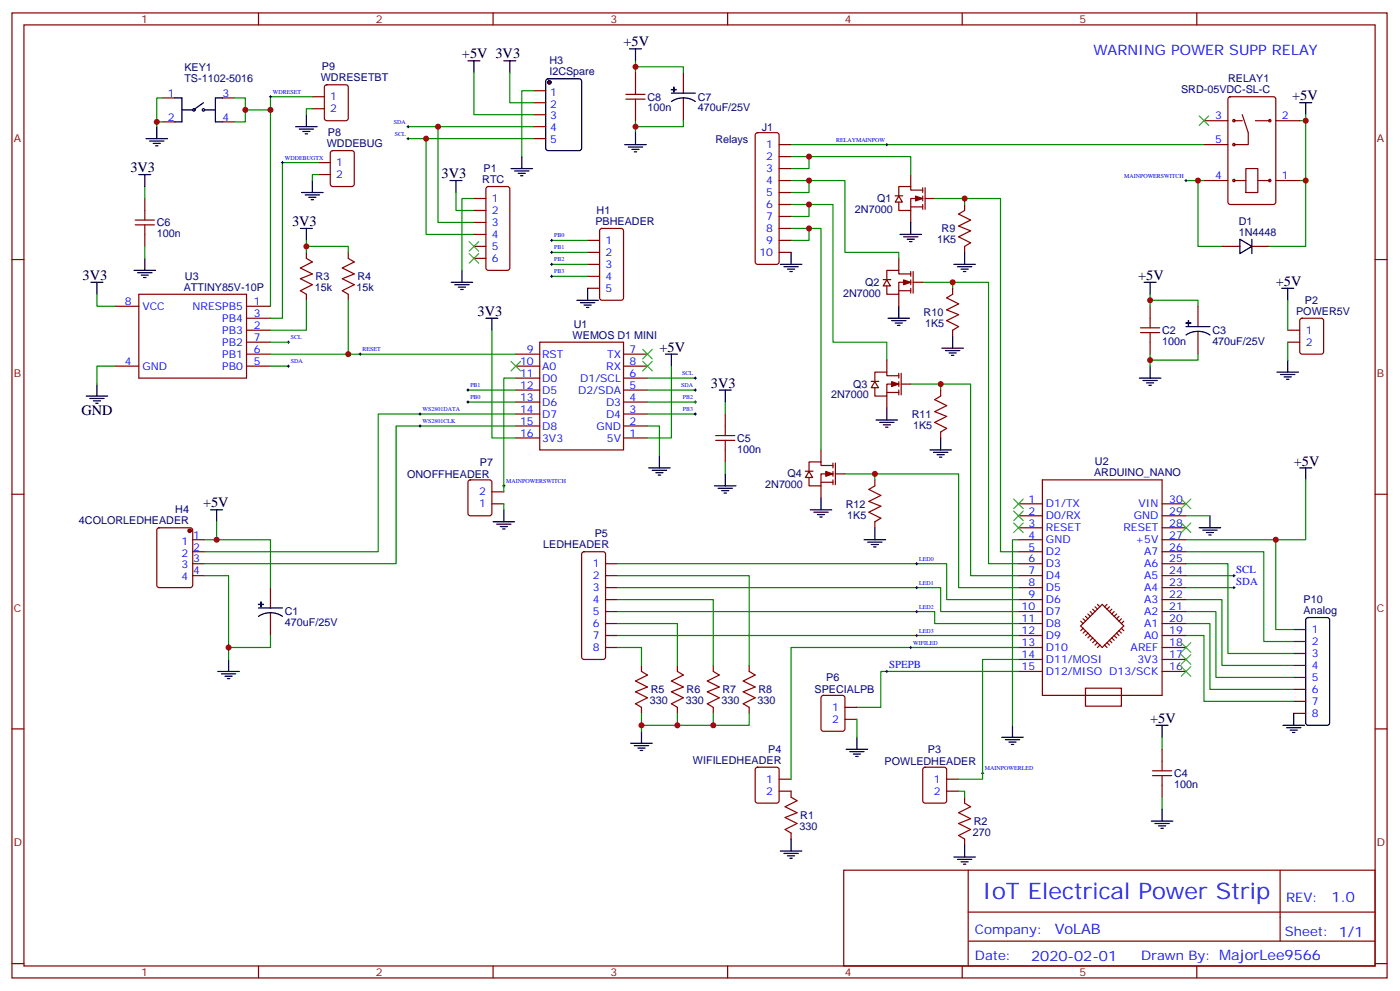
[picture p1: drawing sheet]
<svg xmlns="http://www.w3.org/2000/svg" width="413mm" height="292mm" viewBox="0 0 413 292" stroke-linecap="round" stroke-linejoin="round" font-family="sans-serif">
<g fill="none" stroke="#870000" stroke-width=".35">
<path d="M92.1 28.5h3.5M92.1 32h3.5M95.8 25.2l.5-.2h5.7l.6 .4 .1 9.5-.5 .6-5.9 .1-.6-.5-.1-9.4zM222.8 39.3l.5-.2h5.7l.5 .2 .2 .5v37.4l-.3 .5-.4 .2h-5.7l-.5-.2-.2-.5v-37.4zM354.9 35.6h7M362.2 28.7l.5-.2h12.7l.6 .4 .1 30.6-.5 .7-12.9 .1-.7-.5-.1-30.6zM363.7 35.6h2.5M366.2 33.8l1.7 5.3v3.5h-4.2M370.1 35.6h4.2M376.1 35.6h7M93.8 47.9h3.6M93.8 51.4h3.6"/>
<path d="M97.6 44.6l.5-.2h5.6l.7 .4v9.5l-.4 .6-5.9 .1-.7-.5v-9.4zM139.7 58.5h3.5M143.5 55.2l.4-.2h5.7l.6 .4 .1 23.6-.5 .6-5.9 .1-.6-.5-.1-23.5zM229.7 42.6h3.5M229.7 46.1h3.5M229.7 49.7h3.5M229.7 53.2h3.5M229.7 56.7h3.5M263.9 57.7h2.2M264.9 57.8l1.1 1.7h-2.1zM268.5 51.4v3.6M272 56h-3.5v-1h-3.6v2.8"/>
<path d="M272 58.5h-3.5v3.5h-3.6v-2.5M272 55.3v1.4M272 57.8v1.4M272.7 58.5h2.8M272.7 55.3v6.4M354.9 42.6h7M354.9 53.2h7M363.7 53.2h3.5M367.2 49.7h3.6v7h-3.6zM370.8 53.2h3.5M376.1 53.2h7M90.3 74.4v1.7l1.8 1.1-3.6 1.8 3.6 1.7-3.6 1.4 3.6 1.8-3.6 1.8 1.8 1v1.8"/>
<path d="M102.7 74.4v1.7l1.7 1.1-3.5 1.8 3.5 1.7-3.5 1.4 3.5 1.8-3.5 1.8 1.8 1v1.8M139.7 62h3.5M139.7 65.5h3.5M139.7 69.1h3.5M139.7 72.6h3.5M139.7 76.1h3.5M173.2 70.8h3.5M173.2 74.4h3.5M173.2 77.9h3.5M177 67.5l.4-.2h5.7l.6 .4 .1 20.1-.5 .6-5.9 .1-.6-.5-.1-20zM229.7 60.3h3.5M229.7 63.8h3.5"/>
<path d="M229.7 67.3h3.5M229.7 70.8h3.5M229.7 74.4h3.5M264.9 76.1v3.6M268.5 61h3.5M268.5 62v3.5M272 60.3v1.4M284.3 60.3v1.7l-1.7 1.1 3.5 1.7-3.5 1.8 3.5 1.4-3.5 1.8 3.5 1.7-1.8 1.1v1.8M33.9 90.2h7M40.9 86.7h31.8v24.7h-31.8zM72.7 97.3h7M72.7 93.8h7"/>
<path d="M72.7 90.2h7M173.2 81.4h3.5M173.2 84.9h3.5M260.3 82.4h2.3M261.4 82.5l1.1 1.7h-2.2zM264.9 85.7h3.6M264.9 86.7v3.5M268.5 80.7h-3.6v-1h-3.5v2.8M268.5 83.2h-3.6v3.5h-3.5v-2.5M268.5 80v1.4M268.5 82.5v1.4M268.5 84.9v1.5"/>
<path d="M269.2 80v6.4M269.2 83.2h2.8M280.8 84.9v1.8l-1.8 1.1 3.6 1.7-3.6 1.8 3.6 1.4-3.6 1.8 3.6 1.7-1.8 1.1v1.8M336.2 98h5.6M336.2 96.6h5.6M339 90.2v6.4M339 98v6.4M379.6 97.3h3.5M383.4 94l.4-.2h5.7l.6 .4 .1 9.4-.5 .7-5.9 .1-.6-.5-.1-9.4zM33.9 107.9h7M72.7 104.4h7M72.7 107.9h7"/>
<path d="M72.7 100.8h7M152 104.4h7.1M152 107.9h7.1M152 111.4h7.1M152 114.9h7.1M152 118.5h7.1M159.1 100.8h24.7v31.8h-24.7zM183.8 104.4h7.1M183.8 107.9h7.1M183.8 111.4h7.1M183.8 114.9h7.1M183.8 118.5h7.1"/>
<path d="M256.8 112.4h2.3M257.9 112.5l1 1.7h-2.1zM261.4 115.6h3.5M261.4 106.1v3.5M261.4 116.7v3.5M264.9 110.7h-3.5v-1.1h-3.5v2.9M264.9 113.2h-3.5v3.5h-3.5v-2.5M264.9 110v1.4M264.9 112.5v1.4M264.9 114.9v1.4M265.6 110v6.3M265.6 113.2h2.9"/>
<path d="M277.3 114.9v1.8l-1.8 1.1 3.5 1.7-3.5 1.8 3.5 1.4-3.5 1.8 3.5 1.7-1.7 1.1v1.7M379.6 100.8h3.5M152 129h7.1M152 125.5h7.1M152 122h7.1M183.8 129h7.1M183.8 125.5h7.1M183.8 122h7.1M237.4 138.8h2.3M238.5 138.9l1 1.8h-2.1zM242 132.6v3.5M245.5 137.2h-3.5v-1.1h-3.5v2.8"/>
<path d="M245.5 139.6h-3.5v3.6h-3.5v-2.5M245.5 136.5v1.4M245.5 138.9v1.4M246.2 136.5v6.3M246.2 139.6h2.9M46.4 155.7l.5-.2h9.2l.6 .4 .1 16.5-.5 .7h-9.4l-.6-.4-.1-16.5zM56.8 159h3.5M138.2 141.6l.4-.2h5.7l.6 .4 .1 9.5-.5 .6-5.9 .1-.6-.5-.1-9.4zM145 148.4h3.5M145 144.9h3.5M242 142.1h3.5M242 143.2v3.5"/>
<path d="M245.5 141.4v1.4M257.9 141.4v1.8l-1.8 1 3.5 1.8-3.5 1.7 3.5 1.5-3.5 1.7 3.5 1.8-1.7 1v1.8M300.2 159h7.1M300.2 155.5h7.1M300.2 152h7.1M300.2 148.4h7.1M307.3 141.4h35.2v63.5h-35.2zM342.5 159h7.1M342.5 155.5h7.1M342.5 152h7.1M342.5 148.4h7.1M56.8 169.6h3.5"/>
<path d="M56.8 166.1h3.5M56.8 162.6h3.5M171.7 162.8l.5-.2h5.6l.5 .2 .2 .5v30.3l-.2 .5-.5 .2h-5.6l-.5-.2-.3-.5v-30.3zM178.5 176.7h3.5M178.5 173.1h3.5M178.5 169.6h3.5M178.5 166.1h3.5M300.2 176.7h7.1M300.2 173.1h7.1M300.2 169.6h7.1M300.2 166.1h7.1M300.2 162.6h7.1"/>
<path d="M322.1 179.5l.7 .7M322.8 178.8l.7 .7M323.5 178.1l.7 .7M326.3 178.1l-.7 .7M327 178.8l-.7 .7M327.7 179.5l-.7 .7M342.5 176.7h7.1M342.5 173.1h7.1M342.5 169.6h7.1M342.5 166.1h7.1M342.5 162.6h7.1M178.5 190.8h3.5"/>
<path d="M178.5 187.3h3.5M178.5 183.7h3.5M178.5 180.2h3.5M189.1 196.1v1.7l1.8 1.1-3.6 1.8 3.6 1.7-3.6 1.4 3.6 1.8-3.6 1.8 1.8 1v1.8M199.7 196.1v1.7l1.7 1.1-3.5 1.8 3.5 1.7-3.5 1.4 3.5 1.8-3.5 1.8 1.8 1v1.8M210.3 196.1v1.7l1.7 1.1-3.5 1.8 3.5 1.7-3.5 1.4 3.5 1.8-3.5 1.8 1.8 1v1.8M220.8 196.1v1.7l1.8 1.1-3.5 1.8 3.5 1.7-3.5 1.4 3.5 1.8-3.5 1.8 1.7 1v1.8M300.2 194.3h7.1M300.2 190.8h7.1M300.2 187.3h7.1M300.2 183.7h7.1M300.2 180.2h7.1"/>
<path d="M300.2 197.8h7.1M318.6 184.4l6.3-6.3 6.4 6.3-6.4 6.4zM318.6 183l.7 .7M319.3 182.3l.7 .7M319.3 185.1l-.7 .7M320 181.6l.7 .7M320 185.8l-.7 .7M320.7 180.9l.7 .7M320.7 186.5l-.7 .8M321.4 180.2l.7 .7M321.4 187.3l-.7 .7M322.1 188l-.7 .7"/>
<path d="M322.8 188.7l-.7 .7M323.5 189.4l-.7 .7M324.2 190.1l-.7 .7M325.6 190.1l.7 .7M326.3 189.4l.7 .7M327 188.7l.7 .7M327.7 188l.7 .7M328.4 187.3l.7 .7M328.4 180.2l-.7 .7M329.1 186.5l.7 .8M329.1 180.9l-.7 .7M329.8 185.8l.8 .7"/>
<path d="M329.8 181.6l-.7 .7M330.6 185.1l.7 .7M330.6 182.3l-.8 .7M331.3 183l-.7 .7M342.5 194.3h7.1M342.5 190.8h7.1M342.5 187.3h7.1M342.5 183.7h7.1M342.5 180.2h7.1M342.5 197.8h7.1M242.2 205.1l.5-.2h5.7l.6 .4 .1 9.5-.5 .6-5.9 .1-.6-.5-.1-9.4zM249.1 208.4h3.5"/>
<path d="M249.1 211.9h3.5M320 202.8h10.6v5.3h-10.6zM222.8 226.3l.5-.2h5.7l.6 .4 .1 9.4-.5 .7h-5.9l-.6-.4-.1-9.4zM229.7 229.6h3.5M229.7 233.1h3.5v1.8l1.7 1-3.5 1.8 3.5 1.8-3.5 1.4 3.5 1.7-3.5 1.8 1.8 1.1v1.7M272.2 226.3l.5-.2h5.6l.7 .4v9.4l-.4 .7h-5.9l-.7-.4v-9.4zM279 229.6h3.6M279 233.1h3.6M284.3 234.9v1.7l1.8 1.1-3.5 1.8 3.5 1.7-3.5 1.4 3.5 1.8-3.5 1.8 1.7 1v1.8"/>
<circle cx="363.7" cy="35.6" r=".35"/>
<circle cx="374.3" cy="35.6" r=".35"/>
<circle cx="363.7" cy="53.2" r=".35"/>
<circle cx="363.7" cy="42.6" r=".35"/>
<circle cx="374.3" cy="53.2" r=".35"/>
</g>
<g fill="none" stroke="#000" stroke-width=".35">
<path d="M137.9 17.9h3.6M139.7 17.9v3.5M87.1 37.3h6.4M88.2 38h4.2M89.3 38.7h2.1M90 39.4h.7M90.3 33.8v3.5M161.1 23.4l.5-.2h9.1l.7 .4v20.1l-.4 .6-9.4 .1-.7-.5v-20zM383.1 30.3h3.5M384.9 30.3v3.5M88.9 56.7h6.3M90 57.4h4.2"/>
<path d="M91 58.1h2.1M91.7 58.8h.7M92.1 53.2v3.5M132.6 53.2h3.6M134.4 53.2v3.5M150.6 49.7h6.4M151.7 50.4h4.2M152.8 51.1h2.1M153.5 51.8h.7M153.8 46.1v3.6M88.5 67.3h3.6M90.3 67.3v3.5"/>
<path d="M136.2 79.7v3.5M230 77.9h6.4M231.1 78.6h4.2M232.1 79.3h2.1M233.2 74.4v3.5M265.3 69.1h6.3M266.3 69.8h4.3M267.4 70.5h2.1M268.1 71.2h.7M268.5 65.5v3.6M281.2 77.9h6.3M282.2 78.6h4.3"/>
<path d="M283.3 79.3h2.1M284.3 74.4v3.5M26.8 83.2h3.5M28.6 83.2v3.5M133 83.2h6.3M134.1 83.9h4.2M135.1 84.6h2.1M135.8 85.3h.7M143.2 93.8h3.6M145 93.8v3.5M170 88.5h6.4M171.1 89.2h4.2"/>
<path d="M172.2 89.9h2.1M172.9 90.6h.7M173.2 84.9v3.6M232.8 80h.7M261.8 93.8h6.3M262.8 94.5h4.3M263.9 95.2h2.1M264.6 95.9h.7M264.9 90.2v3.6M280.8 99.1v3.5M284 80h.7M337.3 83.2h3.5"/>
<path d="M339 83.2v3.5M377.8 84.9h3.6M379.6 84.9v3.6M25.4 116.7h6.3M26.5 117.4h4.2M27.5 118.1h2.1M28.2 118.8h.7M28.6 113.2v3.5M196.1 104.4h3.6M197.9 104.4v3.5M277.6 102.6h6.4M278.7 103.3h4.2"/>
<path d="M279.8 104h2.1M280.5 104.7h.7M335.8 111.4h6.4M336.9 112.1h4.2M338 112.8h2.1M338.7 113.5h.7M339 107.9v3.5M376.4 109.6h6.4M377.5 110.3h4.2M378.5 111.1h2.1M379.2 111.8h.7M379.6 106.1v3.5"/>
<path d="M191.2 137.9h6.4M192.3 138.6h4.2M193.3 139.3h2.1M194 140h.7M194.4 134.3v3.6M258.2 123.8h6.4M259.3 124.5h4.2M260.3 125.2h2.2M261.1 125.9h.7M261.4 120.2v3.6M274.1 132.6h6.4M275.2 133.3h4.2"/>
<path d="M276.2 134h2.1M276.9 134.7h.7M277.3 129v3.6M383.1 137.9h3.5M384.9 137.9v3.5M62.1 150.2h3.5M63.9 150.2v3.5M145.3 153.7h6.4M146.4 154.4h4.2M147.5 155.2h2.1M148.2 155.9h.7M148.5 150.2v3.5"/>
<path d="M238.8 150.2h6.4M239.9 150.9h4.2M240.9 151.6h2.2M241.7 152.3h.7M242 146.7v3.5M254.7 159h6.4M255.8 159.7h4.2M257.9 155.5v3.5M353.5 155.5h6.3M354.5 156.2h4.3M355.6 156.9h2.1M356.3 157.6h.7"/>
<path d="M356.7 152v3.5M256.8 160.4h2.1M257.5 161.1h.7M64.2 197.8h6.4M65.3 198.5h4.2M66.3 199.2h2.1M67 200h.7M67.4 194.3v3.5M185.9 219h6.4M187 219.7h4.2M189.1 215.5v3.5M252.6 217.2v3.6"/>
<path d="M295.3 217.2h6.3M296.3 217.9h4.3M297.4 218.7h2.1M298.1 219.4h.7M298.4 213.7v3.5M188 220.4h2.1M188.7 221.1h.7M249.4 220.8h6.4M250.5 221.5h4.2M251.5 222.2h2.1M252.2 222.9h.7M230 250.8h6.4"/>
<path d="M231.1 251.5h4.2M232.1 252.2h2.1M232.8 252.9h.7M233.2 247.2v3.6M281.2 252.5h6.3M282.2 253.2h4.3M283.3 253.9h2.1M284 254.6h.7M284.3 249v3.5"/>
</g>
<g fill="none" stroke="#008700" stroke-width=".35">
<path d="M92.1 32h-1.8v1.8M92.1 28.5h-12.4v61.7M129.1 37.3v28.2h10.6M383.1 35.6h1.8M384.9 33.8v19.4h-1.8M93.8 47.9h-10.5v45.9h-3.6M93.8 51.4h-1.7v1.8M125.6 40.9v28.2h14.1M134.4 56.7v5.3h5.3M139.7 58.5h-3.5v21.2M233.2 46.1h35.3v5.3M233.2 53.2h15.9v21.2h15.8v1.7"/>
<path d="M233.2 42.6h121.7M238.5 46.1v3.6h-5.3M238.5 53.2v3.5h-5.3M275.5 58.5h8.8v1.8M284.3 58.5h10.6v104.1h5.3M349.6 53.2h5.3M90.3 72.6h12.4v1.8M90.3 70.8v3.6M162.6 70.8h10.6M162.6 74.4h10.6M162.6 77.9h10.6M233.2 60.3h12.3v40.5h15.9v5.3"/>
<path d="M233.2 67.3h8.8v65.3M238.5 60.3v3.5h-5.3M238.5 67.3v3.5h-5.3M28.6 86.7v3.5h5.3M90.3 88.5v8.8h-10.6M102.7 88.5v15.9h-23M145 97.3v31.7h7M162.6 81.4h10.6M272 83.2h8.8v1.7M280.8 83.2h10.6v82.9h8.8M339 88.5h14.1v1.7M339 86.7v3.5"/>
<path d="M379.6 88.5v8.8M33.9 107.9h-5.3v5.3M79.7 107.9h5.3M79.7 100.8h5.3M102.7 104.4h49.3M137.9 114.9h14.1M137.9 118.5h14.1M152 111.4h-3.5v33.5M190.9 111.4h14.1M190.9 114.9h14.1M190.9 118.5h14.1M197.9 107.9v21.1h-7"/>
<path d="M268.5 113.2h8.8v1.7M277.3 113.2h8.8v56.4h14.1M339 104.4v3.5M353.1 104.4v1.7h-14.1M379.6 100.8v5.3M152 122h-40.5v40.6h-51.2M152 125.5h-35.2v40.6h-56.5M190.9 125.5h3.5v8.8M190.9 122h14.1M249.1 139.6h8.8v1.8M257.9 139.6h24.7v33.5h17.6M63.9 153.7v5.3h-3.6"/>
<path d="M148.5 148.4v1.8M300.2 159h-1.8v54.7M349.6 152h7.1M384.9 141.4v17.6h-35.3M60.3 169.6h7.1v24.7M182 166.1h97v10.6h21.2M182 173.1h95.3v7.1h22.9M182 176.7h28.3v19.4M182 169.6h38.8v26.5M349.6 169.6h14.1M349.6 173.1h14.1M182 180.2h93.5v3.5h24.7"/>
<path d="M182 190.8h7.1v5.3M182 183.7h17.7v12.4M182 187.3h118.2M300.2 190.8h-67v38.8M300.2 194.3h-10.6v35.3h-7M300.2 197.8h-40.6v10.6h-7M189.1 210.2v5.3M199.7 210.2v3.5M210.3 210.2v3.5M220.8 210.2v3.5h-31.7M252.6 211.9v5.3M282.6 233.1h1.7v1.8"/>
</g>
<g fill="none" stroke="#000" stroke-width=".29">
<path d="M79.4 28.5h.7M79.7 28.2v.7M82.9 47.9h.7M83.3 47.6v.7M261.1 42.6h.7M261.4 42.3v.7M349.2 53.2h.8M349.6 52.8v.8M162.3 70.8h.7M162.3 74.4h.7M162.3 77.9h.7M162.6 70.5v.7"/>
<path d="M162.6 74v.7M162.6 77.5v.7M162.3 81.4h.7M162.6 81.1v.7M84.7 107.9h.7M84.7 100.8h.7M85 100.5v.7M85 107.5v.7M105.8 104.4h.7M106.2 104v.7M137.6 114.9h.7M137.6 118.5h.7"/>
<path d="M137.9 114.6v.7M137.9 118.1v.7M204.6 111.4h.7M204.6 114.9h.7M204.6 118.5h.7M205 111.1v.7M205 114.6v.7M205 118.1v.7M123.5 122h.7M123.5 125.5h.7M123.8 121.6v.7M123.8 125.2v.7"/>
<path d="M204.6 122h.7M205 121.6v.7M148.2 143.2h.7M148.5 142.8v.7M269.9 166.1h.7M269.9 173.1h.7M270.2 165.7v.7M270.2 172.8v.7M270.2 179.8v.8M363.4 173.1h.7M363.4 169.6h.7M363.7 169.3v.7"/>
<path d="M363.7 172.8v.7M261.1 197.8h.7M261.4 197.5v.7M268.1 190.8h.7M268.5 190.4v.7M269.9 180.2h.7M269.9 187.3h.7M270.2 186.9v.7M289.3 227.8h.7M289.6 227.5v.7"/>
</g>
<g fill="#870000" stroke="#870000" stroke-width=".35">
<path d="M269.9 57.8l2.1 .7-2.1 .7z"/>
<path d="M266.3 82.5l2.2 .7-2.2 .7z"/>
<path d="M262.8 112.5l2.1 .7-2.1 .7z"/>
<path d="M243.4 138.9l2.1 .7-2.1 .7z"/>
<circle cx="55.9" cy="156.4" r=".53"/>
</g>
<g fill="none" stroke="#3c3" stroke-width=".35">
<path d="M353.5 34.1l2.8 2.9M356.3 34.1l-2.8 2.9M138.3 71.2l2.8 2.8M138.3 74.7l2.8 2.8M141.1 71.2l-2.8 2.8M141.1 74.7l-2.8 2.8M150.6 106.5l2.9 2.8M153.5 106.5l-2.9 2.8M189.4 102.9l2.9 2.9M189.4 106.5l2.9 2.8M192.3 102.9l-2.9 2.9M192.3 106.5l-2.9 2.8"/>
<path d="M298.8 147l2.8 2.9M298.8 150.6l2.8 2.8M298.8 154.1l2.8 2.8M301.6 147l-2.8 2.9M301.6 150.6l-2.8 2.8M301.6 154.1l-2.8 2.8M348.2 147l2.8 2.9M348.2 154.1l2.8 2.8M351 147l-2.8 2.9M351 154.1l-2.8 2.8M348.2 196.4l2.8 2.8M348.2 189.4l2.8 2.8"/>
<path d="M348.2 192.9l2.8 2.8M351 196.4l-2.8 2.8M351 189.4l-2.8 2.8M351 192.9l-2.8 2.8"/>
</g>
<circle cx="161.9" cy="24.3" r=".53" fill="#870000" stroke="#000" stroke-width=".35"/>
<g fill="none" stroke="#870000" stroke-width=".35">
<path d="M157.3 26.7h3.6M157.3 30.3h3.6M157.3 33.8h3.6M157.3 37.3h3.6M157.3 40.9h3.6M353.1 90.2v6M353.1 97.6v6.8M381.4 185.5h3.5M381.4 189h3.5M381.4 192.5h3.5M381.4 196.1h3.5M381.4 199.6h3.5"/>
<path d="M381.4 203.1h3.5M381.4 206.7h3.5M381.4 210.2h3.5"/>
</g>
<path d="M148.5 17.9h3.5M150.3 17.9v3.5M349.6 98.7a6.4 6.4 0 0 1 7.1 0M349.6 96.2h7.1M385.1 182.2l.5-.2h5.6l.5 .2 .2 .5v30.3l-.2 .5-.5 .2h-5.6l-.5-.2-.2-.5v-30.3zM378.2 213.7h6.3M379.2 214.4h4.3M380.3 215.1h2.1M381 215.8h.7M381.4 210.2v3.5" fill="none" stroke="#000" stroke-width=".35"/>
<path d="M120.3 37.3h37M139.7 21.4v12.4h17.6M150.3 21.4v8.9h7M157.3 26.7h-3.5v19.4M120.3 40.9h37M376.1 159v26.5h5.3M349.6 162.6h22.9v26.4h8.9M349.6 166.1h12.3v26.4h19.5M349.6 176.7h10.6v19.4h21.2M349.6 180.2h8.8v19.4h23M349.6 183.7h7.1v19.4h24.7M349.6 187.3h5.3v19.4h26.5" fill="none" stroke="#008700" stroke-width=".35"/>
<path d="M119.9 37.3h.7M120.3 37v.7M119.9 40.9h.7M120.3 40.5v.7" fill="none" stroke="#000" stroke-width=".29"/>
<g fill="#870000" stroke="#000" stroke-width=".35">
<path d="M349.6 95.2h1.4z"/>
<path d="M350.3 94.5v1.4z"/>
</g>
<path d="M79.7 173.1v6M79.7 180.6v6.7" fill="none" stroke="#870000" stroke-width=".35"/>
<path d="M76.2 179.1h7.1M76.2 181.6a6.4 6.4 0 0 1 7.1 0" fill="none" stroke="#000" stroke-width=".35"/>
<g fill="#870000" stroke="#000" stroke-width=".35">
<path d="M76.2 178.1h1.4z"/>
<path d="M76.9 177.4v1.4z"/>
</g>
<path d="M42.7 55v3.5M353.1 53.2v19.4h7.1M384.9 53.2v19.4h-10.6M42.7 72.6v3.5M213.8 118.5v3.5M213.8 136.1v3.5M63.9 159h15.8v14.1M79.7 187.3v3.5h-12.3M342.5 217.2v3.6M342.5 234.9v3.5" fill="none" stroke="#008700" stroke-width=".35"/>
<g fill="none" stroke="#000" stroke-width=".35">
<path d="M197.9 29.9a6.4 6.4 0 0 1 7.1 0M197.9 27.4h7.1M40.9 51.4h3.5M42.7 51.4v3.6M39.5 79.7h6.4M42.7 76.1v3.6M365.5 70.5l3.5 2.1-3.5 2.1zM369 70.5v4.2M40.6 80.4h4.2M41.6 81.1h2.1M42.3 81.8h.7M212 114.9h3.5"/>
<path d="M213.8 114.9v3.6M213.8 139.6v3.6M210.6 143.2h6.4M211.7 143.9h4.2M212.7 144.6h2.1M213.4 145.3h.7M340.8 213.7h3.5M342.5 213.7v3.5M342.5 238.4v3.5M339.4 241.9h6.3M340.4 242.6h4.3M341.5 243.3h2.1"/>
<path d="M342.2 244.1h.7"/>
</g>
<g fill="none" stroke="#870000" stroke-width=".35">
<path d="M201.4 21.4v6M201.4 28.9v6.7M42.7 58.5v6.3M39.9 66.3h5.6M39.9 64.8h5.6M42.7 66.3v6.3M360.2 72.6h5.3M369 72.6h5.3M211 129.8h5.6M211 128.3h5.6M213.8 122v6.3M213.8 129.8v6.3"/>
<path d="M339.7 228.5h5.7M339.7 227.1h5.7M342.5 220.8v6.3M342.5 228.5v6.4"/>
</g>
<g fill="#870000" stroke="#000" stroke-width=".35">
<path d="M197.9 26.4h1.4z"/>
<path d="M198.6 25.7v1.4z"/>
</g>
<path d="M187.3 19.7h14.1v1.7M187.3 17.9v3.5M48 35.9h-1.8v1.4M48 28.9h-1.8v7M69.1 28.9h3.2v7h-3.2M72.3 32.4h7.4M187.3 35.6v3.5M201.4 35.6v1.7h-14.1" fill="none" stroke="#008700" stroke-width=".35"/>
<g fill="none" stroke="#000" stroke-width=".35">
<path d="M185.6 14.4h3.5M187.3 14.4v3.5M46.2 37.3v3.6M51.5 28.9h2.1v7h-2.1M53.6 32.4h3.2M60 30.3l-2.5 1.7M60.3 32.4h3.2M65.6 28.9h-2.1v7h2.1M187.3 39.1v3.5M43 40.9h6.4M44.1 41.6h4.2M45.2 42.3h2.1"/>
<path d="M45.9 43h.7M184.1 42.6h6.4M185.2 43.3h4.2M186.3 44h2.1M187 44.7h.7"/>
<circle cx="57.2" cy="32.4" r=".35"/>
<circle cx="60" cy="32.4" r=".35"/>
</g>
<g fill="none" stroke="#870000" stroke-width=".35">
<path d="M3.5 3.8h405.4v284.3h-405.4zM7.1 7.3h398.2v277.3h-398.2zM76.2 3.8v3.5M145.3 3.8v3.5M214.5 3.8v3.5M283.6 3.8v3.5M352.8 3.8v3.5M48 35.9h3.5M48 28.9h3.5M65.6 35.9h3.5M65.6 28.9h3.5M184.5 29.2h5.6"/>
<path d="M184.5 27.8h5.6M187.3 21.4v6.4M187.3 29.2v6.4M3.5 76.5h3.6M405.3 76.5h3.6M3.5 145.6h3.6M405.3 145.6h3.6M3.5 214.8h3.6M405.3 214.8h3.6M248.7 256.4h156.6v28.2h-156.6zM285.4 256.4v28.2M377.3 256.4v20.9"/>
<path d="M285.4 268.7h119.8M285.6 277.3h119.6M3.5 283.9h3.6M76.2 284.6v3.5M145.3 284.6v3.5M214.5 284.6v3.5M283.6 284.6v3.5M352.8 284.6v3.5M405.3 283.9h3.6"/>
</g>
<g fill="#c00">
<circle cx="79.7" cy="32.4" r=".88"/>
<circle cx="72.3" cy="32.4" r=".88"/>
<circle cx="187.3" cy="37.3" r=".88"/>
<circle cx="187.3" cy="19.7" r=".88"/>
<circle cx="384.9" cy="53.2" r=".88"/>
<circle cx="67.4" cy="190.8" r=".88"/>
<circle cx="376.1" cy="159" r=".88"/>
<circle cx="277.3" cy="113.2" r=".88"/>
<circle cx="384.9" cy="35.6" r=".88"/>
<circle cx="189.1" cy="213.7" r=".88"/>
<circle cx="210.3" cy="213.7" r=".88"/>
<circle cx="90.3" cy="72.6" r=".88"/>
<circle cx="339" cy="88.5" r=".88"/>
<circle cx="339" cy="106.1" r=".88"/>
<circle cx="102.7" cy="104.4" r=".88"/>
<circle cx="199.7" cy="213.7" r=".88"/>
<circle cx="284.3" cy="58.5" r=".88"/>
<circle cx="238.5" cy="46.1" r=".88"/>
<circle cx="280.8" cy="83.2" r=".88"/>
<circle cx="257.9" cy="139.6" r=".88"/>
<circle cx="238.5" cy="53.2" r=".88"/>
<circle cx="238.5" cy="60.3" r=".88"/>
<circle cx="238.5" cy="67.3" r=".88"/>
<circle cx="129.1" cy="37.3" r=".88"/>
<circle cx="125.6" cy="40.9" r=".88"/>
<circle cx="63.9" cy="159" r=".88"/>
<circle cx="353.1" cy="53.2" r=".88"/>
<circle cx="46.2" cy="35.9" r=".88"/>
</g>
<text font-size="6.7" fill="#00f" x="289.6" y="264.9">IoT Electrical Power Strip</text>
<g font-size="4.2">
<text x="136.2" y="17.2">+5V 3V3</text>
<text x="183.8" y="13.7">+5V</text>
<text x="380.9" y="29.6">+5V</text>
<text x="38.5" y="50.7">3V3</text>
<text x="130.2" y="52.5">3V3</text>
<text x="86.1" y="66.6">3V3</text>
<text x="24.3" y="82.5">3V3</text>
<text x="335.5" y="82.5">+5V</text>
<text x="376.1" y="84.2">+5V</text>
<text x="140.8" y="93.1">3V3</text>
<text x="194.4" y="103.6">+5V</text>
<text x="209.5" y="114.2">3V3</text>
<text x="24" y="122.3">GND</text>
<text x="381.4" y="137.2">+5V</text>
<text x="59.8" y="149.5">+5V</text>
<text x="339" y="213">+5V</text>
</g>
<g font-size="4.2" fill="#00f">
<text x="322.3" y="16.2">WARNING POWER SUPP RELAY</text>
<text x="392.5" y="265.7">1.0</text>
<text x="310.9" y="275.2">VoLAB</text>
<text x="304" y="283">2020-02-01</text>
</g>
<g font-size="3.9" fill="#00f">
<text x="379.1" y="265.7">REV:</text>
<text x="287.4" y="275.2">Company:</text>
<text x="378.7" y="275.8">Sheet: 1/1</text>
<text x="287.4" y="282.9">Date:</text>
<text x="336.4" y="282.9">Drawn By: MajorLee9566</text>
</g>
<g font-size="3.2" fill="#800">
<text x="41.6" y="6.8">1</text>
<text x="110.8" y="6.8">2</text>
<text x="179.9" y="6.8">3</text>
<text x="249.1" y="6.8">4</text>
<text x="318.2" y="6.8">5</text>
<text x="4.1" y="41.9">A</text>
<text x="405.9" y="41.9">A</text>
<text x="4.1" y="111.1">B</text>
<text x="405.9" y="111.1">B</text>
<text x="4.1" y="180.2">C</text>
<text x="405.9" y="180.2">C</text>
<text x="4.1" y="249.3">D</text>
<text x="405.9" y="249.3">D</text>
<text x="41.6" y="287.6">1</text>
<text x="110.8" y="287.6">2</text>
<text x="179.9" y="287.6">3</text>
<text x="249.1" y="287.6">4</text>
<text x="318.2" y="287.6">5</text>
</g>
<g font-size="3.2" fill="#000080">
<text x="54.4" y="21.1">KEY1</text>
<text x="94.5" y="23.9">WDRESETBT</text>
<text x="94.9" y="20.7">P9</text>
<text x="161.9" y="22.2">I2CSpare</text>
<text x="161.9" y="19">H3</text>
<text x="54.4" y="24.2">TS-1102-5016</text>
<text x="190.9" y="29.7">C8</text>
<text x="205.7" y="29.6">C7</text>
<text x="348.1" y="27.4">SRD-05VDC-SL-C</text>
<text x="362" y="24.2">RELAY1</text>
<text x="190.9" y="32.8">100n</text>
<text x="205.7" y="32.8">470uF/25V</text>
<text x="96.7" y="40.1">P8</text>
<text x="210.9" y="42">Relays</text>
<text x="224.5" y="38.5">J1</text>
<text x="96.3" y="43.3">WDDEBUG</text>
<text x="142.2" y="53.9">RTC</text>
<text x="142.5" y="50.7">P1</text>
<text x="258.6" y="59.5">Q1</text>
<text x="175.9" y="63.1">H1</text>
<text x="252" y="62.7">2N7000</text>
<text x="46.2" y="69.8">100n</text>
<text x="46.2" y="66.7">C6</text>
<text x="175.5" y="66.3">PBHEADER</text>
<text x="276.2" y="71.7">1K5</text>
<text x="277.6" y="68.4">R9</text>
<text x="365.1" y="69.4">1N4448</text>
<text x="365.1" y="66.3">D1</text>
<text x="54.5" y="82.5">U3</text>
<text x="93" y="82.6">R3</text>
<text x="105.4" y="82.6">R4</text>
<text x="54.2" y="85.7">ATTINY85V-10P</text>
<text x="92.8" y="85.8">15k</text>
<text x="105.1" y="85.8">15k</text>
<text x="248.5" y="87.4">2N7000</text>
<text x="255" y="84.2">Q2</text>
<text x="384.6" y="89.6">P2</text>
<text x="272.3" y="93.1">R10</text>
<text x="382.1" y="92.7">POWER5V</text>
<text x="168.8" y="99.8">WEMOS D1 MINI</text>
<text x="169.2" y="96.6">U1</text>
<text x="272.7" y="96.4">1K5</text>
<text x="342.5" y="101.6">100n</text>
<text x="342.5" y="98.5">C2</text>
<text x="357.4" y="101.6">470uF/25V</text>
<text x="357.4" y="98.4">C3</text>
<text x="245" y="117.4">2N7000</text>
<text x="251.5" y="114.2">Q3</text>
<text x="268.7" y="123.1">R11</text>
<text x="217.3" y="130.2">C5</text>
<text x="269.2" y="126.4">1K5</text>
<text x="141.5" y="137.2">P7</text>
<text x="217.3" y="133.3">100n</text>
<text x="322.8" y="137.1">U2</text>
<text x="120" y="140.8">ONOFFHEADER</text>
<text x="225.6" y="143.9">2N7000</text>
<text x="232.1" y="140.7">Q4</text>
<text x="322.5" y="140.3">ARDUINO_NANO</text>
<text x="249.3" y="149.6">R12</text>
<text x="23.3" y="154.4">4COLORLEDHEADER</text>
<text x="51.7" y="151.2">H4</text>
<text x="249.8" y="152.8">1K5</text>
<text x="160.2" y="161.5">LEDHEADER</text>
<text x="175.3" y="158.3">P5</text>
<text x="384.3" y="177.7">P10</text>
<text x="84" y="184.5">470uF/25V</text>
<text x="84" y="181.3">C1</text>
<text x="384.3" y="180.9">Analog</text>
<text x="243.5" y="200.7">P6</text>
<text x="191.6" y="207.5">330</text>
<text x="191.8" y="204.3">R5</text>
<text x="202.1" y="207.5">330</text>
<text x="202.4" y="204.3">R6</text>
<text x="212.7" y="207.5">330</text>
<text x="213" y="204.3">R7</text>
<text x="223.3" y="207.5">330</text>
<text x="223.6" y="204.3">R8</text>
<text x="240.1" y="204.3">SPECIALPB</text>
<text x="226.5" y="221.8">P4</text>
<text x="273.5" y="221.9">P3</text>
<text x="204.3" y="225">WIFILEDHEADER</text>
<text x="260.8" y="225.4">POWLEDHEADER</text>
<text x="346.1" y="232.1">100n</text>
<text x="346.1" y="229">C4</text>
<text x="235.7" y="244.5">330</text>
<text x="235.9" y="241.3">R1</text>
<text x="287.1" y="243.1">R2</text>
<text x="286.8" y="246.3">270</text>
</g>
<g font-size="3.2" fill="#00f">
<text x="49.5" y="28.5">1</text>
<text x="65.6" y="28.5">3</text>
<text x="97.4" y="29.6">1</text>
<text x="162.2" y="28.2">1</text>
<text x="49.5" y="35.6">2</text>
<text x="65.6" y="35.6">4</text>
<text x="97.4" y="33.1">2</text>
<text x="162.2" y="31.7">2</text>
<text x="162.2" y="35.2">3</text>
<text x="358.2" y="35.2">3</text>
<text x="377.8" y="35.2">2</text>
<text x="162.2" y="38.7">4</text>
<text x="162.2" y="42.3">5</text>
<text x="225.9" y="43.7">1</text>
<text x="225.9" y="47.2">2</text>
<text x="358.2" y="42.3">5</text>
<text x="99.1" y="49">1</text>
<text x="99.1" y="52.5">2</text>
<text x="225.9" y="50.7">3</text>
<text x="358.2" y="52.8">4</text>
<text x="377.8" y="52.8">1</text>
<text x="145" y="59.5">1</text>
<text x="225.9" y="54.3">4</text>
<text x="225.9" y="57.8">5</text>
<text x="145" y="63.1">2</text>
<text x="225.9" y="61.3">6</text>
<text x="225.9" y="64.8">7</text>
<text x="145" y="66.6">3</text>
<text x="145" y="70.1">4</text>
<text x="178.5" y="71.9">1</text>
<text x="225.9" y="68.4">8</text>
<text x="225.9" y="71.9">9</text>
<text x="145" y="73.7">5</text>
<text x="145" y="77.2">6</text>
<text x="178.5" y="75.4">2</text>
<text x="223.9" y="75.4">10</text>
<text x="178.5" y="79">3</text>
<text x="178.5" y="82.5">4</text>
<text x="36.8" y="89.9">8</text>
<text x="74.8" y="89.9">1</text>
<text x="178.5" y="86">5</text>
<text x="42" y="91.3">VCC</text>
<text x="56.8" y="91.3">NRESPB5</text>
<text x="65.5" y="94.8">PB4</text>
<text x="74.8" y="93.4">3</text>
<text x="65.5" y="101.9">PB2</text>
<text x="65.5" y="98.4">PB3</text>
<text x="74.8" y="100.5">7</text>
<text x="74.8" y="96.9">2</text>
<text x="384.9" y="98.4">1</text>
<text x="384.9" y="101.9">2</text>
<text x="36.8" y="107.5">4</text>
<text x="65.5" y="105.4">PB1</text>
<text x="74.8" y="107.5">5</text>
<text x="74.8" y="104">6</text>
<text x="153.3" y="107.5">10</text>
<text x="155.3" y="104">9</text>
<text x="159.8" y="105.4">RST</text>
<text x="179" y="105.4">TX</text>
<text x="185.6" y="104">7</text>
<text x="185.6" y="107.5">8</text>
<text x="42" y="108.9">GND</text>
<text x="65.5" y="108.9">PB0</text>
<text x="153.3" y="111.1">11</text>
<text x="159.8" y="108.9">A0</text>
<text x="159.8" y="112.5">D0</text>
<text x="171" y="112.5">D1/SCL</text>
<text x="178.7" y="108.9">RX</text>
<text x="185.6" y="111.1">6</text>
<text x="153.3" y="114.6">12</text>
<text x="153.3" y="118.1">13</text>
<text x="159.8" y="116">D5</text>
<text x="159.8" y="119.5">D6</text>
<text x="170.4" y="116">D2/SDA</text>
<text x="178.6" y="119.5">D3</text>
<text x="185.6" y="114.6">5</text>
<text x="185.6" y="118.1">4</text>
<text x="153.3" y="121.6">14</text>
<text x="153.3" y="125.2">15</text>
<text x="159.8" y="123">D7</text>
<text x="178.6" y="123">D4</text>
<text x="185.6" y="125.2">2</text>
<text x="185.6" y="121.6">3</text>
<text x="153.3" y="128.7">16</text>
<text x="159.8" y="130.1">3V3</text>
<text x="159.8" y="126.6">D8</text>
<text x="175.8" y="126.6">GND</text>
<text x="178.9" y="130.1">5V</text>
<text x="185.6" y="128.7">1</text>
<text x="141.2" y="149.5">1</text>
<text x="141.2" y="146">2</text>
<text x="303.1" y="148.1">1</text>
<text x="308.3" y="149.5">D1/TX</text>
<text x="335.6" y="149.5">VIN</text>
<text x="344.7" y="148.1">30</text>
<text x="303.1" y="155.2">3</text>
<text x="303.1" y="151.6">2</text>
<text x="308.3" y="153">D0/RX</text>
<text x="334.2" y="153">GND</text>
<text x="344.7" y="151.6">29</text>
<text x="344.7" y="155.2">28</text>
<text x="53.5" y="160.4">1</text>
<text x="57" y="158.7">1</text>
<text x="303.1" y="158.7">4</text>
<text x="308.3" y="160.1">GND</text>
<text x="308.3" y="156.6">RESET</text>
<text x="331.1" y="156.6">RESET</text>
<text x="334.7" y="160.1">+5V</text>
<text x="344.7" y="158.7">27</text>
<text x="53.5" y="164">2</text>
<text x="53.5" y="167.5">3</text>
<text x="57" y="162.2">2</text>
<text x="57" y="165.7">3</text>
<text x="174.7" y="167.1">1</text>
<text x="303.1" y="165.7">6</text>
<text x="303.1" y="162.2">5</text>
<text x="308.3" y="167.1">D3</text>
<text x="308.3" y="163.6">D2</text>
<text x="337.3" y="163.6">A7</text>
<text x="337.3" y="167.1">A6</text>
<text x="344.7" y="162.2">26</text>
<text x="344.7" y="165.7">25</text>
<text x="53.5" y="171">4</text>
<text x="57" y="169.3">4</text>
<text x="174.7" y="170.7">2</text>
<text x="303.1" y="172.8">8</text>
<text x="303.1" y="169.3">7</text>
<text x="308.3" y="170.7">D4</text>
<text x="337.3" y="170.7">A5</text>
<text x="344.7" y="169.3">24</text>
<text x="344.7" y="172.8">23</text>
<text x="364.4" y="172.3">SDA</text>
<text x="364.4" y="168.7">SCL</text>
<text x="174.7" y="174.2">3</text>
<text x="174.7" y="177.7">4</text>
<text x="301.1" y="179.8">10</text>
<text x="303.1" y="176.3">9</text>
<text x="308.3" y="177.7">D6</text>
<text x="308.3" y="174.2">D5</text>
<text x="337.3" y="174.2">A4</text>
<text x="337.3" y="177.7">A3</text>
<text x="344.7" y="176.3">22</text>
<text x="344.7" y="179.8">21</text>
<text x="174.7" y="181.3">5</text>
<text x="174.7" y="184.8">6</text>
<text x="301.1" y="183.4">11</text>
<text x="308.3" y="184.8">D8</text>
<text x="308.3" y="181.3">D7</text>
<text x="337.3" y="181.3">A2</text>
<text x="337.3" y="184.8">A1</text>
<text x="344.7" y="183.4">20</text>
<text x="174.7" y="188.3">7</text>
<text x="174.7" y="191.8">8</text>
<text x="301.1" y="190.4">13</text>
<text x="301.1" y="186.9">12</text>
<text x="308.3" y="191.8">D10</text>
<text x="308.3" y="188.3">D9</text>
<text x="333.3" y="191.8">AREF</text>
<text x="337.3" y="188.3">A0</text>
<text x="344.7" y="186.9">19</text>
<text x="344.7" y="190.4">18</text>
<text x="386.6" y="186.5">1</text>
<text x="386.6" y="190.1">2</text>
<text x="262.1" y="197">SPEPB</text>
<text x="301.1" y="194">14</text>
<text x="301.1" y="197.5">15</text>
<text x="308.3" y="195.4">D11/MOSI</text>
<text x="335.3" y="195.4">3V3</text>
<text x="344.7" y="194">17</text>
<text x="344.7" y="197.5">16</text>
<text x="386.6" y="193.6">3</text>
<text x="386.6" y="197.1">4</text>
<text x="308.3" y="198.9">D12/MISO D13/SCK</text>
<text x="386.6" y="200.7">5</text>
<text x="245.3" y="209.5">1</text>
<text x="386.6" y="204.2">6</text>
<text x="386.6" y="207.7">7</text>
<text x="245.3" y="213">2</text>
<text x="386.6" y="211.2">8</text>
<text x="225.9" y="230.6">1</text>
<text x="275.3" y="230.6">1</text>
<text x="225.9" y="234.2">2</text>
<text x="275.3" y="234.2">2</text>
</g>
<g font-size="1.8" fill="#00f">
<text x="80.4" y="27.6">WDRESET</text>
<text x="116.1" y="36.4">SDA</text>
<text x="116.4" y="40">SCL</text>
<text x="246.5" y="41.7">RELAYMAINPOW</text>
<text x="84" y="47">WDDEBUGTX</text>
<text x="331.3" y="52.3">MAINPOWERSWITCH</text>
<text x="163.3" y="70">PB0</text>
<text x="163.3" y="73.5">PB1</text>
<text x="163.3" y="77">PB2</text>
<text x="163.3" y="80.5">PB3</text>
<text x="85.7" y="99.9">SCL</text>
<text x="85.7" y="107">SDA</text>
<text x="106.9" y="103.5">RESET</text>
<text x="201" y="110.5">SCL</text>
<text x="138.6" y="117.6">PB0</text>
<text x="138.6" y="114.1">PB1</text>
<text x="200.7" y="114.1">SDA</text>
<text x="201.2" y="117.6">PB2</text>
<text x="124.5" y="121.1">WS2801DATA</text>
<text x="124.5" y="124.6">WS2801CLK</text>
<text x="201.2" y="121.1">PB3</text>
<text x="149.2" y="142.3">MAINPOWERSWITCH</text>
<text x="270.9" y="165.2">LED0</text>
<text x="270.9" y="172.3">LED1</text>
<text x="270.9" y="179.3">LED2</text>
<text x="269.2" y="189.9">WIFILED</text>
<text x="270.9" y="186.4">LED3</text>
<text x="290.3" y="226.9">MAINPOWERLED</text>
</g>
</svg>
